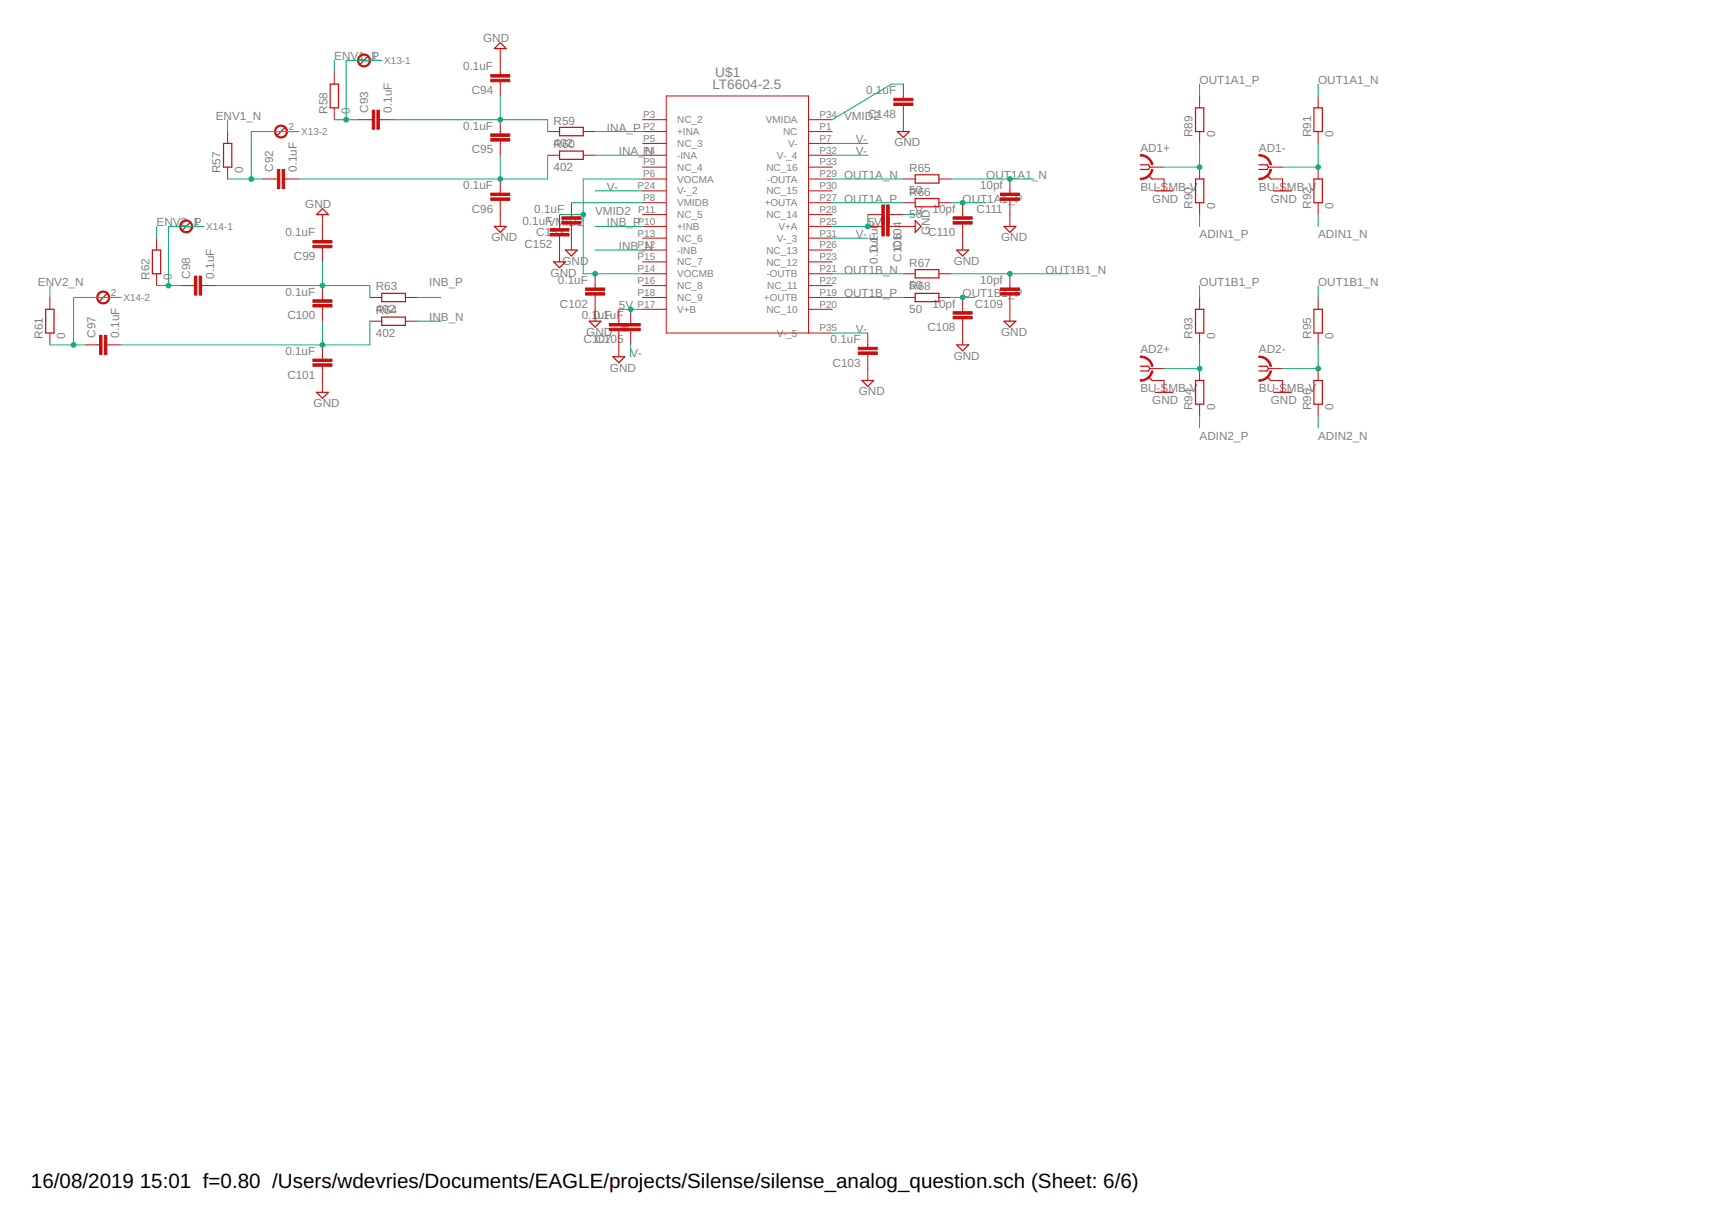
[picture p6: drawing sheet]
<svg xmlns="http://www.w3.org/2000/svg" width="297mm" height="210mm" viewBox="0 0 297 210" stroke-linecap="round" stroke-linejoin="round" font-family="sans-serif">
<g fill="none" stroke="#c90d0c" stroke-width=".17">
<path d="M57.3 12.4v2M57.3 18.5v2M63.4 10.4h2M85.7 8.3v4.5M85.7 14v2.4M154.8 14.4v2.4M154.8 18.1v4.4M205.6 16.4v2.1M225.9 16.4v2.1M32.9 38.8h2M39 22.5v2.1M39 28.6v2.1"/>
<path d="M45.1 30.7h2.5M48.8 30.7h2.4M49.2 22.5h2M55.3 36.8v4.4M61.4 20.5h2.4M65 20.5h2.5M85.7 20.5v2.4M85.7 24.2v2.4M85.7 30.7v2.4M85.7 34.3v4.5M93.9 22.5h2M93.9 26.6h2"/>
<path d="M95.9 36.8v2.4M97.9 34.7v2.5M97.9 38.4v4.4M100 22.5h2M100 26.6h2M110.1 20.5h4.1M110.1 22.5h4.1M110.1 24.6h4.1M110.1 26.6h4.1M110.1 28.6h4.1M110.1 30.7h4.1M110.1 32.7h4.1"/>
<path d="M110.1 34.7h4.1M110.1 36.8h4.1M110.1 38.8h4.1M138.6 20.5h4M138.6 22.5h4M138.6 24.6h4M138.6 26.6h4M138.6 28.6h4M138.6 30.7h4M138.6 32.7h4M138.6 34.7h4M138.6 36.8h4"/>
<path d="M138.6 38.8h4M148.7 36.8h2.5M148.7 38.8h2.5M152.4 36.8h2.4M152.4 38.8h4.5M154.8 30.7h2.1M154.8 34.7h2.1M160.9 30.7h2.1M160.9 34.7h2.1M165 34.7v2.5M165 38.4v4.4M173.1 30.7v2.4"/>
<path d="M173.1 34.3v4.5M197.1 28.6h2.4M197.5 30.7h2v2M205.6 22.5v2.1M205.6 28.6v2.1M205.6 34.7v2.1M217.4 28.6h2.4M217.8 30.7h2v2M225.9 22.5v2.1M225.9 28.6v2.1M225.9 34.7v2.1M8.6 51v2"/>
<path d="M8.6 57.1v2M14.6 59.1h2.5M18.3 59.1h2.4M18.7 51h2M26.8 40.8v2M26.8 46.9v2M30.9 48.9h2.4M34.5 48.9h2.5M55.3 42.4v2.5M55.3 48.9v2.5M55.3 52.6v2.4M55.3 59.1v2.4"/>
<path d="M63.4 51h2M63.4 55h2M69.5 51h2M69.5 55h2M95.9 40.4v4.5M102 46.9v2.4M102 50.6v4.4M106.1 53v2.4M106.1 56.7v4.4M108.1 53v2.4M108.1 56.7v2.4M110.1 40.8h4.1"/>
<path d="M110.1 42.8h4.1M110.1 44.9h4.1M110.1 46.9h4.1M110.1 48.9h4.1M110.1 51h4.1M110.1 53h4.1M138.6 40.8h4M138.6 42.8h4M138.6 44.9h4M138.6 46.9h4M138.6 48.9h4M138.6 51h4"/>
<path d="M138.6 53h4M138.6 57.1v-40.7h-24.4v40.7h28.4M148.7 57.1v2.4M154.8 46.9h2.1M154.8 51h2.1M160.9 46.9h2.1M160.9 51h2.1M165 51v2.4M165 54.6v4.5M173.1 46.9v2.4M173.1 50.6v4.4M205.6 51v2"/>
<path d="M205.6 57.1v2M225.9 51v2M225.9 57.1v2M55.3 62.8v4.4M148.7 60.7v4.5M197.1 63.2h2.4M197.5 65.2h2v2M205.6 63.2v2M205.6 69.3v2M217.4 63.2h2.4M217.8 65.2h2v2M225.9 63.2v2"/>
<path d="M225.9 69.3v2"/>
</g>
<g fill="none" stroke="#c90d0c" stroke-width=".21">
<path d="M56.6 14.4h1.4v4.1h-1.4zM63 9.7l-1.2 1.3M85.7 7.3l1.1 1h-2.1zM204.9 18.5h1.4v4h-1.4zM225.2 18.5h1.5v4h-1.5zM32.5 38.2l-1.2 1.2M38.3 24.6h1.4v4h-1.4zM48.8 21.9l-1.2 1.3M55.3 35.8l1 1h-2zM84.7 38.8h2.1l-1.1 1zM95.9 21.8h4.1v1.5h-4.1zM95.9 25.9h4.1v1.4h-4.1z"/>
<path d="M153.8 22.5h2.1l-1.1 1.1zM156.9 30h4v1.4h-4zM156.9 34h4v1.4h-4zM156.9 37.8l1 1-1 1zM172.1 38.8h2l-1 1zM195.5 28.2h1.4l.2 .4-.2 .4h-1.4M196.9 30.1l.6 .6M198 32.7h3M204.9 30.7h1.4v4h-1.4zM215.8 28.2h1.4l.2 .4-.2 .4h-1.4M217.2 30.1l.6 .6M218.3 32.7h3.1"/>
<path d="M225.2 30.7h1.5v4h-1.5zM7.8 53h1.4v4.1h-1.4zM18.3 50.4l-1.2 1.2M26.1 42.8h1.4v4.1h-1.4zM65.4 50.3h4.1v1.4h-4.1zM65.4 54.3h4.1v1.5h-4.1zM94.9 44.9h2l-1 1zM96.9 42.8h2.1l-1.1 1.1zM101 55h2l-1 1zM156.9 50.3h4v1.4h-4zM156.9 46.2h4v1.4h-4zM164 42.8h2l-1 1.1z"/>
<path d="M164 59.1h2l-1 1zM172.1 55h2l-1 1zM204.9 53h1.4v4.1h-1.4zM225.2 53h1.5v4.1h-1.5zM54.3 67.2h2l-1 1zM105.1 61.1h2l-1 1zM147.7 65.2h2.1l-1.1 1zM195.5 62.8h1.4l.2 .4-.2 .4h-1.4M196.9 64.6l.6 .6M198 67.2h3M204.9 65.2h1.4v4.1h-1.4zM215.8 62.8h1.4l.2 .4-.2 .4h-1.4"/>
<path d="M217.2 64.6l.6 .6M218.3 67.2h3.1M225.2 65.2h1.5v4.1h-1.5z"/>
</g>
<g fill="#c90d0c" stroke="#c90d0c" stroke-width=".17">
<path d="M61.7 9.5a1.12 1.12 0 0 1 1.7 .4 1.12 1.12 0 0 1-.8 1.6 1.12 1.12 0 0 1-1.3-1.1h.2a.91 .91 0 0 1 1.2-.9 .91 .91 0 0 1 .3 1.5 .91 .91 0 0 1-1.5-.4v-.2h-.2z" fill-rule="evenodd"/>
<path d="M47.4 21.7a1.11 1.11 0 0 1 1.8 .3 1.11 1.11 0 0 1-.8 1.6 1.11 1.11 0 0 1-1.3-1.1h.1a.91 .91 0 0 1 1.3-.8 .91 .91 0 0 1 .3 1.5 .91 .91 0 0 1-1.5-.4l-.1-.3h-.1v-.3z" fill-rule="evenodd"/>
<path d="M31.2 38a1.11 1.11 0 0 1 1.7 .3 1.11 1.11 0 0 1-.7 1.6 1.11 1.11 0 0 1-1.4-1.1h.2a.92 .92 0 0 1 1.3-.9 .92 .92 0 0 1 .2 1.6 .92 .92 0 0 1-1.5-.4v-.3h-.2v-.3z" fill-rule="evenodd"/>
<path d="M17 50.1a1.11 1.11 0 0 1 1.7 .3 1.11 1.11 0 0 1-.7 1.6 1.11 1.11 0 0 1-1.4-1h.2a.91 .91 0 0 1 1.2-.9 .91 .91 0 0 1 .3 1.5 .91 .91 0 0 1-1.5-.4v-.2h-.2v-.3z" fill-rule="evenodd"/>
<path d="M195.5 26.5a2.14 2.14 0 0 1 2.1 1.7l-.2 .1a1.91 1.91 0 0 0-1.9-1.6z" fill-rule="evenodd"/>
<path d="M195.5 30.5a1.97 1.97 0 0 0 1.9-1.5l.2 .1a2.12 2.12 0 0 1-2.1 1.7z" fill-rule="evenodd"/>
<path d="M215.8 26.5a2.14 2.14 0 0 1 2.1 1.7l-.2 .1a1.86 1.86 0 0 0-1.9-1.6z" fill-rule="evenodd"/>
<path d="M215.8 30.5a1.93 1.93 0 0 0 1.9-1.5l.2 .1a2.12 2.12 0 0 1-2.1 1.7z" fill-rule="evenodd"/>
<path d="M195.5 61a2.14 2.14 0 0 1 2.1 1.7l-.2 .1a1.91 1.91 0 0 0-1.9-1.5z" fill-rule="evenodd"/>
<path d="M195.5 65.1a1.91 1.91 0 0 0 1.9-1.6l.2 .1a2.12 2.12 0 0 1-2.1 1.7z" fill-rule="evenodd"/>
<path d="M215.8 61a2.14 2.14 0 0 1 2.1 1.7l-.2 .1a1.86 1.86 0 0 0-1.9-1.5z" fill-rule="evenodd"/>
<path d="M215.8 65.1a1.87 1.87 0 0 0 1.9-1.6l.2 .1a2.12 2.12 0 0 1-2.1 1.7z" fill-rule="evenodd"/>
</g>
<g fill="#c90d0c" stroke="#c90d0c" stroke-width=".17">
<path d="M48.4 29h.4v3.3h-.4z"/>
<path d="M47.5 29h.5v3.3h-.5z"/>
<path d="M64.6 18.9h.4v3.2h-.4z"/>
<path d="M63.8 18.9h.4v3.2h-.4z"/>
<path d="M84.1 12.8h3.3v.4h-3.3z"/>
<path d="M84.1 13.6h3.3v.4h-3.3z"/>
<path d="M84.1 22.9h3.3v.5h-3.3z"/>
<path d="M84.1 23.7h3.3v.5h-3.3z"/>
<path d="M84.1 33.1h3.3v.4h-3.3z"/>
<path d="M84.1 33.9h3.3v.4h-3.3z"/>
<path d="M17.9 57.5h.4v3.2h-.4z"/>
<path d="M17.1 57.5h.4v3.2h-.4z"/>
<path d="M34.1 47.3h.5v3.3h-.5z"/>
<path d="M33.3 47.3h.4v3.3h-.4z"/>
<path d="M53.6 41.2h3.3v.4h-3.3z"/>
<path d="M53.6 42h3.3v.5h-3.3z"/>
<path d="M53.6 51.4h3.3v.4h-3.3z"/>
<path d="M53.6 52.2h3.3v.4h-3.3z"/>
<path d="M53.6 61.5h3.3v.5h-3.3z"/>
<path d="M53.6 62.3h3.3v.5h-3.3z"/>
<path d="M100.4 49.3h3.2v.5h-3.2z"/>
<path d="M100.4 50.1h3.2v.5h-3.2z"/>
<path d="M147.1 59.5h3.3v.4h-3.3z"/>
<path d="M147.1 60.3h3.3v.4h-3.3z"/>
<path d="M106.5 55.4h3.2v.5h-3.2z"/>
<path d="M106.5 56.2h3.2v.5h-3.2z"/>
<path d="M151.2 37.2h.4v3.2h-.4z"/>
<path d="M152 37.2h.4v3.2h-.4z"/>
<path d="M104.4 55.4h3.3v.5h-3.3z"/>
<path d="M104.4 56.2h3.3v.5h-3.3z"/>
<path d="M151.2 35.1h.4v3.3h-.4z"/>
<path d="M152 35.1h.4v3.3h-.4z"/>
<path d="M163.4 53.4h3.2v.4h-3.2z"/>
<path d="M163.4 54.2h3.2v.4h-3.2z"/>
<path d="M171.5 49.3h3.2v.5h-3.2z"/>
<path d="M171.5 50.1h3.2v.5h-3.2z"/>
<path d="M163.4 37.1h3.2v.5h-3.2z"/>
<path d="M163.4 38h3.2v.4h-3.2z"/>
<path d="M171.5 33.1h3.2v.4h-3.2z"/>
<path d="M171.5 33.9h3.2v.4h-3.2z"/>
<path d="M153.2 16.8h3.3v.5h-3.3z"/>
<path d="M153.2 17.7h3.3v.4h-3.3z"/>
<path d="M94.3 39.2h3.2v.4h-3.2z"/>
<path d="M94.3 40h3.2v.4h-3.2z"/>
<path d="M96.3 37.1h3.3v.5h-3.3z"/>
<path d="M96.3 38h3.3v.4h-3.3z"/>
</g>
<g fill="none" stroke="#0dab76" stroke-width=".17">
<path d="M57.3 10.4v2M65.4 10.4h-6.1v10.1M85.7 16.4v4.1M154.8 14.4h-2l-10.2 6.1M205.6 14.4v2M225.9 14.4v2M26.8 38.8v2M34.9 38.8h-6v10.1M39 30.7h6.1M39 20.5v2M51.2 22.5h-8.1v8.2M57.3 20.5h4.1"/>
<path d="M67.5 20.5h26.4v2M85.7 26.6v4.1M93.9 26.6v4.1h-42.7M95.9 36.8h4.1M97.9 34.7h12.2M102 22.5h8.1M102 26.6h8.1M102 38.8h8.1M102 32.7h8.1M110.1 30.7h-10.1v16.2h10.1M142.6 30.7h12.2M142.6 26.6h6.1"/>
<path d="M142.6 24.6h6.1M142.6 34.7h12.2M148.7 36.8v2h-6.1M154.8 36.8h2.1M163 30.7h14.2M163 34.7h6M205.6 24.6v4h-6.1M205.6 36.8v2M225.9 24.6v4h-6.1M225.9 36.8v2M8.6 59.1h6M8.6 48.9v2.1"/>
<path d="M20.7 51h-8.1v8.1M26.8 48.9h4.1M37 48.9h26.4v2.1M55.3 44.9v4M55.3 55v4.1M63.4 55v4.1h-42.7M71.5 51h4.1M71.5 55h4.1M102 42.8h8.1M106.1 53h4M108.1 59.1v2M142.6 51h12.2"/>
<path d="M142.6 40.8h6.1M142.6 57.1h6.1M142.6 46.9h12.2M163 51h4M163 46.9h20.3M205.6 48.9v2.1M205.6 59.1v4.1h-6.1M225.9 48.9v2.1M225.9 59.1v4.1h-6.1M205.6 71.3v2M225.9 71.3v2"/>
</g>
<g fill="#0dab76" stroke="#0dab76" stroke-width=".17">
<circle cx="43.1" cy="30.7" r=".4"/>
<circle cx="85.7" cy="30.7" r=".4"/>
<circle cx="85.7" cy="20.5" r=".4"/>
<circle cx="59.3" cy="20.5" r=".4"/>
<circle cx="12.6" cy="59.1" r=".4"/>
<circle cx="55.3" cy="59.1" r=".4"/>
<circle cx="55.3" cy="48.9" r=".4"/>
<circle cx="28.9" cy="48.9" r=".4"/>
<circle cx="148.7" cy="38.8" r=".4"/>
<circle cx="108.1" cy="53" r=".4"/>
<circle cx="165" cy="34.7" r=".4"/>
<circle cx="173.1" cy="30.7" r=".4"/>
<circle cx="173.1" cy="46.9" r=".4"/>
<circle cx="165" cy="51" r=".4"/>
<circle cx="205.6" cy="28.6" r=".4"/>
<circle cx="225.9" cy="28.6" r=".4"/>
<circle cx="205.6" cy="63.2" r=".4"/>
<circle cx="225.9" cy="63.2" r=".4"/>
<circle cx="102" cy="46.9" r=".4"/>
<circle cx="100" cy="36.8" r=".4"/>
</g>
<g font-size="3.5">
<text x="5.3" y="203.6">16/08/2019</text>
<text x="24" y="203.6">15:01 f=0.80 /Users/wdevries/Documents/EAGLE/projects/Silense/silense_analog_question.sch (Sheet: 6/6)</text>
</g>
<g font-size="2.3" fill="#808080">
<text x="122.1" y="15.3">LT6604-2.5</text>
<text x="122.6" y="13.2">U$1</text>
</g>
<g font-size="2" fill="#808080">
<text x="57.3" y="10.4">ENV1_P</text>
<text x="82.8" y="7.2">GND</text>
<text x="79.4" y="12.1">0.1uF</text>
<text x="80.8" y="16.1">C94</text>
<text x="148.5" y="16.1">0.1uF</text>
<text x="205.6" y="14.4">OUT1A1_P</text>
<text x="225.9" y="14.4">OUT1A1_N</text>
<text x="37" y="20.5">ENV1_N</text>
<text x="56.1" y="19.5" transform="rotate(-90 56.1 19.5)">R58</text>
<text x="59.9" y="19.5" transform="rotate(-90 59.9 19.5)">0</text>
<text x="63.1" y="19.3" transform="rotate(-90 63.1 19.3)">C93</text>
<text x="67.2" y="19.3" transform="rotate(-90 67.2 19.3)">0.1uF</text>
<text x="79.4" y="22.2">0.1uF</text>
<text x="94.9" y="21.3">R59</text>
<text x="104" y="22.5">INA_P</text>
<text x="144.7" y="20.5">VMIDC2148</text>
<text x="204.4" y="23.6" transform="rotate(-90 204.4 23.6)">R89</text>
<text x="208.3" y="23.6" transform="rotate(-90 208.3 23.6)">0</text>
<text x="224.7" y="23.6" transform="rotate(-90 224.7 23.6)">R91</text>
<text x="228.6" y="23.6" transform="rotate(-90 228.6 23.6)">0</text>
<text x="37.8" y="29.6" transform="rotate(-90 37.8 29.6)">R57</text>
<text x="41.7" y="29.6" transform="rotate(-90 41.7 29.6)">0</text>
<text x="46.8" y="29.4" transform="rotate(-90 46.8 29.4)">C92</text>
<text x="50.9" y="29.4" transform="rotate(-90 50.9 29.4)">0.1uF</text>
<text x="80.8" y="26.3">C95</text>
<text x="94.9" y="25.2">402</text>
<text x="94.9" y="29.2">402</text>
<text x="94.9" y="25.4">R60</text>
<text x="106.1" y="26.6">INA_N</text>
<text x="146.7" y="24.6">V-</text>
<text x="146.7" y="26.6">V-</text>
<text x="153.3" y="25.1">GND</text>
<text x="155.8" y="29.5">R65</text>
<text x="195.5" y="26">AD1+</text>
<text x="215.8" y="26">AD1-</text>
<text x="52.3" y="35.6">GND</text>
<text x="79.4" y="32.4">0.1uF</text>
<text x="104" y="32.7">V-</text>
<text x="144.7" y="30.7">OUT1A_N</text>
<text x="144.7" y="34.7">OUT1A_P</text>
<text x="155.8" y="33.3">50</text>
<text x="155.8" y="33.5">R66</text>
<text x="165" y="34.7">OUT1A1_P</text>
<text x="168" y="32.4">10pf</text>
<text x="169" y="30.7">OUT1A1_N</text>
<text x="195.5" y="32.7">BU-SMB-V</text>
<text x="197.5" y="34.7">GND</text>
<text x="204.4" y="35.7" transform="rotate(-90 204.4 35.7)">R90</text>
<text x="208.3" y="35.7" transform="rotate(-90 208.3 35.7)">0</text>
<text x="215.8" y="32.7">BU-SMB-V</text>
<text x="217.8" y="34.7">GND</text>
<text x="224.7" y="35.7" transform="rotate(-90 224.7 35.7)">R92</text>
<text x="228.6" y="35.7" transform="rotate(-90 228.6 35.7)">0</text>
<text x="26.8" y="38.8">ENV2_P</text>
<text x="48.9" y="40.5">0.1uF</text>
<text x="80.8" y="36.4">C96</text>
<text x="84.2" y="41.3">GND</text>
<text x="89.5" y="38.5">0.1uFVMID2</text>
<text x="91.6" y="36.4">0.1uF</text>
<text x="91.9" y="40.5">C153</text>
<text x="102" y="36.8">VMID2</text>
<text x="104" y="38.8">INB_P</text>
<text x="146.7" y="40.8">V-</text>
<text x="148.7" y="38.8">5V</text>
<text x="155.8" y="37.4">50</text>
<text x="156.9" y="36.8">V- 10pf</text>
<text x="159.1" y="40.5">C110</text>
<text x="159.4" y="40.3" transform="rotate(-90 159.4 40.3)">GND</text>
<text x="167.4" y="36.4">C111</text>
<text x="171.6" y="41.3">GND</text>
<text x="205.6" y="40.8">ADIN1_P</text>
<text x="225.9" y="40.8">ADIN1_N</text>
<text x="25.6" y="47.9" transform="rotate(-90 25.6 47.9)">R62</text>
<text x="29.5" y="47.9" transform="rotate(-90 29.5 47.9)">0</text>
<text x="32.6" y="47.7" transform="rotate(-90 32.6 47.7)">C98</text>
<text x="36.7" y="47.7" transform="rotate(-90 36.7 47.7)">0.1uF</text>
<text x="50.4" y="44.6">C99</text>
<text x="89.9" y="42.5">C152</text>
<text x="94.4" y="47.4">GND</text>
<text x="96.4" y="45.4">GND</text>
<text x="106.1" y="42.9">INB_N</text>
<text x="144.7" y="46.9">OUT1B_N</text>
<text x="150.5" y="45.2" transform="rotate(-90 150.5 45.2)">0.10u.1FuF</text>
<text x="154.5" y="44.8" transform="rotate(-90 154.5 44.8)">C1C01604</text>
<text x="155.8" y="45.7">R67</text>
<text x="163.5" y="45.4">GND</text>
<text x="179.2" y="46.9">OUT1B1_N</text>
<text x="6.5" y="48.9">ENV2_N</text>
<text x="48.9" y="50.7">0.1uF</text>
<text x="64.4" y="53.6">402</text>
<text x="64.4" y="49.8">R63</text>
<text x="64.4" y="53.8">R64</text>
<text x="73.6" y="48.9">INB_P</text>
<text x="95.6" y="48.6">0.1uF</text>
<text x="96" y="52.7">C102</text>
<text x="106.1" y="53">5V</text>
<text x="144.7" y="51">OUT1B_P</text>
<text x="155.8" y="49.6">50</text>
<text x="155.8" y="53.6">50</text>
<text x="155.8" y="49.8">R68</text>
<text x="159.8" y="52.7">10pf</text>
<text x="165" y="51">OUT1B1_P</text>
<text x="167.1" y="52.7">C109</text>
<text x="168" y="48.6">10pf</text>
<text x="205.6" y="48.9">OUT1B1_P</text>
<text x="225.9" y="48.9">OUT1B1_N</text>
<text x="7.3" y="58.1" transform="rotate(-90 7.3 58.1)">R61</text>
<text x="11.2" y="58.1" transform="rotate(-90 11.2 58.1)">0</text>
<text x="16.4" y="57.9" transform="rotate(-90 16.4 57.9)">C97</text>
<text x="20.4" y="57.9" transform="rotate(-90 20.4 57.9)">0.1uF</text>
<text x="49.2" y="54.7">C100</text>
<text x="64.4" y="57.7">402</text>
<text x="73.6" y="55">INB_N</text>
<text x="99.7" y="54.7">0.10u.1uF</text>
<text x="100" y="58.8">C1C0105</text>
<text x="100.5" y="57.6">GND</text>
<text x="103.6" y="54.7">F</text>
<text x="103.7" y="58.8">7</text>
<text x="142.4" y="58.8">0.1uF</text>
<text x="146.7" y="57.1">V-</text>
<text x="159" y="56.8">C108</text>
<text x="171.6" y="57.6">GND</text>
<text x="204.4" y="58.1" transform="rotate(-90 204.4 58.1)">R93</text>
<text x="208.3" y="58.1" transform="rotate(-90 208.3 58.1)">0</text>
<text x="224.7" y="58.1" transform="rotate(-90 224.7 58.1)">R95</text>
<text x="228.6" y="58.1" transform="rotate(-90 228.6 58.1)">0</text>
<text x="48.9" y="60.8">0.1uF</text>
<text x="49.2" y="64.9">C101</text>
<text x="104.5" y="63.7">GND</text>
<text x="108.1" y="61.1">V-</text>
<text x="142.7" y="62.9">C103</text>
<text x="163.5" y="61.6">GND</text>
<text x="195.5" y="60.5">AD2+</text>
<text x="215.8" y="60.5">AD2-</text>
<text x="53.7" y="69.8">GND</text>
<text x="147.2" y="67.7">GND</text>
<text x="195.5" y="67.2">BU-SMB-V</text>
<text x="197.5" y="69.3">GND</text>
<text x="204.4" y="70.3" transform="rotate(-90 204.4 70.3)">R94</text>
<text x="208.3" y="70.3" transform="rotate(-90 208.3 70.3)">0</text>
<text x="215.8" y="67.2">BU-SMB-V</text>
<text x="217.8" y="69.3">GND</text>
<text x="224.7" y="70.3" transform="rotate(-90 224.7 70.3)">R96</text>
<text x="228.6" y="70.3" transform="rotate(-90 228.6 70.3)">0</text>
<text x="205.6" y="75.3">ADIN2_P</text>
<text x="225.9" y="75.3">ADIN2_N</text>
</g>
<g font-size="1.7" fill="#808080">
<text x="63.7" y="10.1">1</text>
<text x="65.8" y="11">X13-1</text>
<text x="49.5" y="22.3">2</text>
<text x="51.6" y="23.2">X13-2</text>
<text x="110.2" y="20.2">P3</text>
<text x="110.2" y="22.3">P2</text>
<text x="116.1" y="21.1">NC_2</text>
<text x="116.1" y="23.2">+INA</text>
<text x="131.3" y="21.1">VMIDA</text>
<text x="134.2" y="23.2">NC</text>
<text x="140.4" y="22.3">P1</text>
<text x="140.4" y="20.2">P34</text>
<text x="110.2" y="24.3">P5</text>
<text x="110.2" y="26.3">P4</text>
<text x="110.2" y="28.3">P9</text>
<text x="116.1" y="25.2">NC_3</text>
<text x="116.1" y="27.2">-INA</text>
<text x="116.1" y="29.2">NC_4</text>
<text x="131.4" y="29.3">NC_16</text>
<text x="133.2" y="27.2">V-_4</text>
<text x="135.1" y="25.2">V-</text>
<text x="140.4" y="28.3">P33</text>
<text x="140.4" y="26.3">P32</text>
<text x="140.4" y="24.3">P7</text>
<text x="109.3" y="32.4">P24</text>
<text x="110.2" y="30.4">P6</text>
<text x="110.2" y="34.4">P8</text>
<text x="116.1" y="31.3">VOCMA</text>
<text x="116.1" y="33.3">V-_2</text>
<text x="116.1" y="35.3">VMIDB</text>
<text x="131.1" y="35.3">+OUTA</text>
<text x="131.4" y="33.3">NC_15</text>
<text x="131.5" y="31.3">-OUTA</text>
<text x="140.4" y="34.4">P27</text>
<text x="140.4" y="32.4">P30</text>
<text x="140.4" y="30.4">P29</text>
<text x="33.2" y="38.5">1</text>
<text x="35.4" y="39.4">X14-1</text>
<text x="109.3" y="38.5">P10</text>
<text x="109.3" y="40.5">P13</text>
<text x="109.4" y="36.5">P11</text>
<text x="116.1" y="37.4">NC_5</text>
<text x="116.1" y="39.4">+INB</text>
<text x="116.1" y="41.4">NC_6</text>
<text x="131.4" y="37.4">NC_14</text>
<text x="133.2" y="41.4">V-_3</text>
<text x="133.4" y="39.4">V+A</text>
<text x="140.4" y="40.5">P31</text>
<text x="140.4" y="38.5">P25</text>
<text x="140.4" y="36.5">P28</text>
<text x="109.3" y="42.6">P12</text>
<text x="109.3" y="44.6">P15</text>
<text x="109.3" y="46.6">P14</text>
<text x="116.1" y="43.5">-INB</text>
<text x="116.1" y="45.5">NC_7</text>
<text x="116.1" y="47.5">VOCMB</text>
<text x="131.4" y="47.5">-OUTB</text>
<text x="131.4" y="45.5">NC_12</text>
<text x="131.4" y="43.5">NC_13</text>
<text x="140.4" y="46.6">P21</text>
<text x="140.4" y="44.6">P23</text>
<text x="140.4" y="42.6">P26</text>
<text x="19" y="50.7">2</text>
<text x="21.1" y="51.6">X14-2</text>
<text x="109.3" y="48.7">P16</text>
<text x="109.3" y="50.7">P18</text>
<text x="109.3" y="52.7">P17</text>
<text x="116.1" y="49.6">NC_8</text>
<text x="116.1" y="51.6">NC_9</text>
<text x="116.1" y="53.6">V+B</text>
<text x="130.9" y="51.6">+OUTB</text>
<text x="131.4" y="53.6">NC_10</text>
<text x="131.5" y="49.6">NC_11</text>
<text x="140.4" y="52.7">P20</text>
<text x="140.4" y="50.7">P19</text>
<text x="140.4" y="48.7">P22</text>
<text x="133.2" y="57.7">V-_5</text>
<text x="140.4" y="56.8">P35</text>
</g>
</svg>
